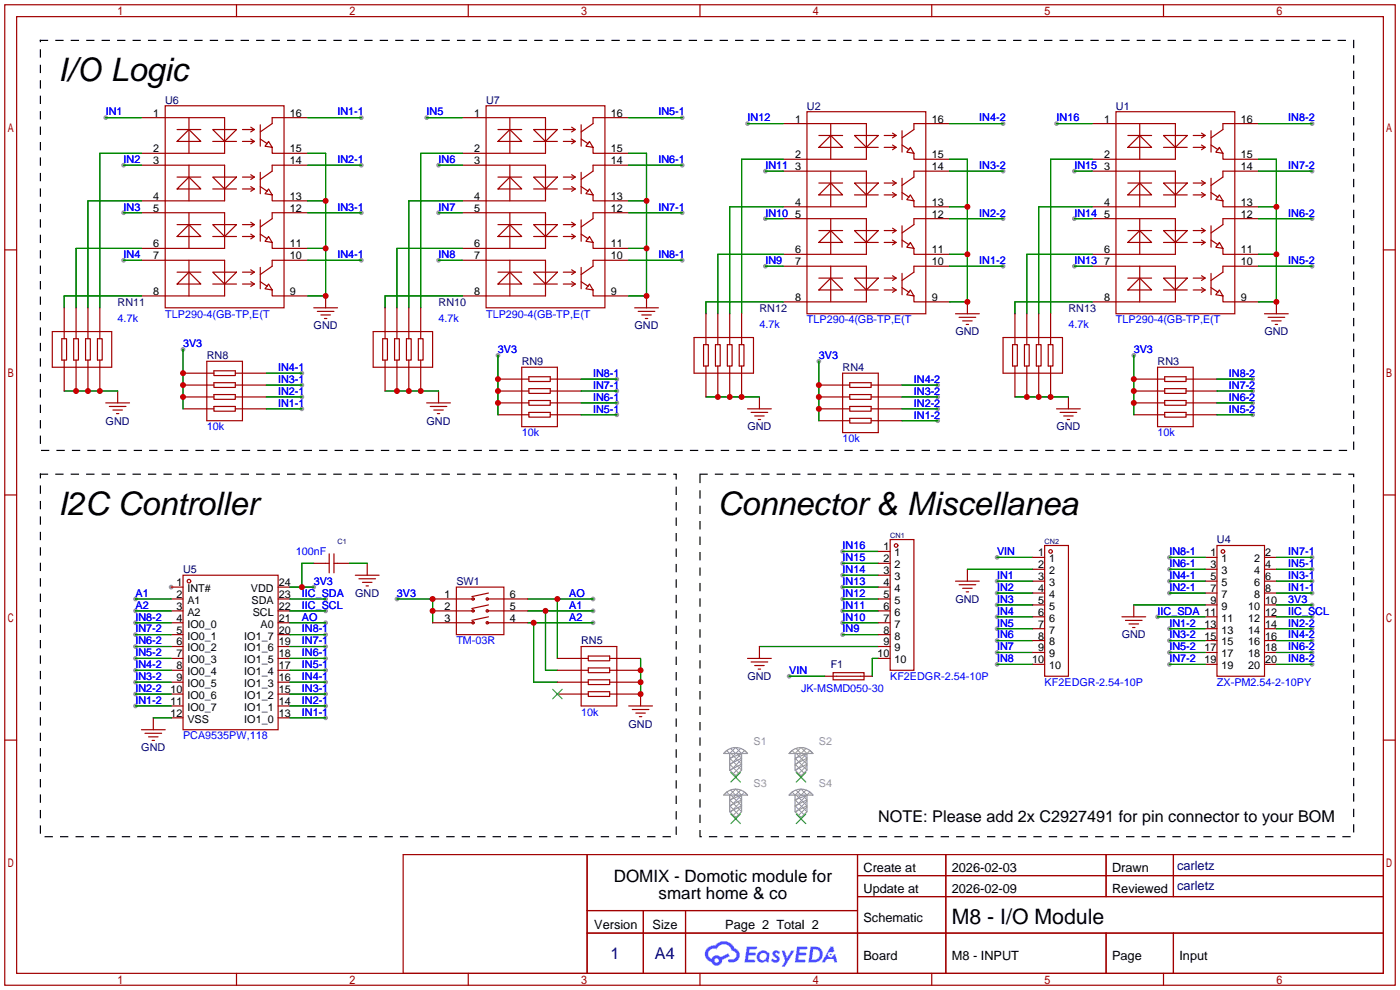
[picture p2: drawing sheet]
<svg xmlns="http://www.w3.org/2000/svg" width="299mm" height="212mm" viewBox="0 0 299 212" stroke-linecap="round" stroke-linejoin="round" font-family="sans-serif">
<g fill="#999">
<circle cx="36.6" cy="125.5" r=".51"/>
<circle cx="280.4" cy="26.4" r=".51"/>
<circle cx="280.4" cy="36.6" r=".51"/>
<circle cx="280.4" cy="46.7" r=".51"/>
<circle cx="280.4" cy="56.9" r=".51"/>
<circle cx="225.8" cy="26.4" r=".51"/>
<circle cx="229.6" cy="36.6" r=".51"/>
<circle cx="229.6" cy="56.9" r=".51"/>
<circle cx="229.6" cy="46.7" r=".51"/>
<circle cx="214.4" cy="26.4" r=".51"/>
<circle cx="214.4" cy="36.6" r=".51"/>
<circle cx="214.4" cy="46.7" r=".51"/>
<circle cx="214.4" cy="56.9" r=".51"/>
<circle cx="159.8" cy="26.4" r=".51"/>
<circle cx="163.6" cy="36.6" r=".51"/>
<circle cx="163.6" cy="56.9" r=".51"/>
<circle cx="163.6" cy="46.7" r=".51"/>
<circle cx="180.1" cy="122.9" r=".51"/>
<circle cx="180.1" cy="125.5" r=".51"/>
<circle cx="180.1" cy="128" r=".51"/>
<circle cx="180.1" cy="130.6" r=".51"/>
<circle cx="180.1" cy="133.1" r=".51"/>
<circle cx="180.1" cy="135.6" r=".51"/>
<circle cx="180.1" cy="120.4" r=".51"/>
<circle cx="168.7" cy="144.5" r=".51"/>
<circle cx="180.1" cy="117.9" r=".51"/>
<circle cx="267.7" cy="88.6" r=".51"/>
<circle cx="267.7" cy="86.1" r=".51"/>
<circle cx="267.7" cy="83.6" r=".51"/>
<circle cx="267.7" cy="81" r=".51"/>
<circle cx="200.4" cy="89.9" r=".51"/>
<circle cx="200.4" cy="87.4" r=".51"/>
<circle cx="200.4" cy="84.8" r=".51"/>
<circle cx="200.4" cy="82.3" r=".51"/>
<circle cx="242.3" cy="75.9" r=".51"/>
<circle cx="175" cy="77.2" r=".51"/>
<circle cx="67.1" cy="125.5" r=".51"/>
<circle cx="69.6" cy="130.6" r=".51"/>
<circle cx="69.6" cy="128" r=".51"/>
<circle cx="69.6" cy="133.1" r=".51"/>
<circle cx="29" cy="128" r=".51"/>
<circle cx="29" cy="130.6" r=".51"/>
<circle cx="126.7" cy="133.1" r=".51"/>
<circle cx="126.7" cy="130.6" r=".51"/>
<circle cx="126.7" cy="128" r=".51"/>
<circle cx="84.8" cy="128" r=".51"/>
<circle cx="280.4" cy="142" r=".51"/>
<circle cx="249.9" cy="142" r=".51"/>
<circle cx="280.4" cy="139.4" r=".51"/>
<circle cx="249.9" cy="139.4" r=".51"/>
<circle cx="280.4" cy="136.9" r=".51"/>
<circle cx="249.9" cy="136.9" r=".51"/>
<circle cx="280.4" cy="134.4" r=".51"/>
<circle cx="249.9" cy="134.4" r=".51"/>
<circle cx="213.1" cy="124.2" r=".51"/>
<circle cx="213.1" cy="126.7" r=".51"/>
<circle cx="213.1" cy="129.3" r=".51"/>
<circle cx="213.1" cy="131.8" r=".51"/>
<circle cx="213.1" cy="134.4" r=".51"/>
<circle cx="213.1" cy="136.9" r=".51"/>
<circle cx="213.1" cy="139.4" r=".51"/>
<circle cx="213.1" cy="142" r=".51"/>
<circle cx="213.1" cy="119.1" r=".51"/>
<circle cx="249.9" cy="119.1" r=".51"/>
<circle cx="280.4" cy="119.1" r=".51"/>
<circle cx="249.9" cy="121.7" r=".51"/>
<circle cx="280.4" cy="121.7" r=".51"/>
<circle cx="249.9" cy="124.2" r=".51"/>
<circle cx="280.4" cy="124.2" r=".51"/>
<circle cx="249.9" cy="126.7" r=".51"/>
<circle cx="280.4" cy="126.7" r=".51"/>
<circle cx="247.4" cy="131.8" r=".51"/>
<circle cx="280.4" cy="131.8" r=".51"/>
<circle cx="280.4" cy="129.3" r=".51"/>
<circle cx="77.2" cy="25.1" r=".51"/>
<circle cx="77.2" cy="35.3" r=".51"/>
<circle cx="77.2" cy="45.5" r=".51"/>
<circle cx="77.2" cy="55.6" r=".51"/>
<circle cx="22.6" cy="25.1" r=".51"/>
<circle cx="26.4" cy="35.3" r=".51"/>
<circle cx="26.4" cy="55.6" r=".51"/>
<circle cx="26.4" cy="45.5" r=".51"/>
<circle cx="145.8" cy="25.1" r=".51"/>
<circle cx="145.8" cy="35.3" r=".51"/>
<circle cx="145.8" cy="45.5" r=".51"/>
<circle cx="145.8" cy="55.6" r=".51"/>
<circle cx="91.2" cy="25.1" r=".51"/>
<circle cx="93.7" cy="35.3" r=".51"/>
<circle cx="93.7" cy="55.6" r=".51"/>
<circle cx="93.7" cy="45.5" r=".51"/>
<circle cx="64.5" cy="87.4" r=".51"/>
<circle cx="64.5" cy="84.8" r=".51"/>
<circle cx="64.5" cy="82.3" r=".51"/>
<circle cx="64.5" cy="79.8" r=".51"/>
<circle cx="131.8" cy="88.6" r=".51"/>
<circle cx="131.8" cy="86.1" r=".51"/>
<circle cx="131.8" cy="83.6" r=".51"/>
<circle cx="131.8" cy="81" r=".51"/>
<circle cx="39.1" cy="74.7" r=".51"/>
<circle cx="106.4" cy="75.9" r=".51"/>
<circle cx="29" cy="150.9" r=".51"/>
<circle cx="29" cy="148.3" r=".51"/>
<circle cx="29" cy="145.8" r=".51"/>
<circle cx="29" cy="143.3" r=".51"/>
<circle cx="29" cy="140.7" r=".51"/>
<circle cx="29" cy="138.2" r=".51"/>
<circle cx="29" cy="135.6" r=".51"/>
<circle cx="29" cy="133.1" r=".51"/>
<circle cx="69.6" cy="135.6" r=".51"/>
<circle cx="69.6" cy="138.2" r=".51"/>
<circle cx="69.6" cy="140.7" r=".51"/>
<circle cx="69.6" cy="143.3" r=".51"/>
<circle cx="69.6" cy="145.8" r=".51"/>
<circle cx="69.6" cy="148.3" r=".51"/>
<circle cx="69.6" cy="150.9" r=".51"/>
<circle cx="69.6" cy="153.4" r=".51"/>
</g>
<g fill="none" stroke="#a10000" stroke-width=".25">
<path d="M1 1h297.2v209.6h-297.2zM3.6 3.6h292.1v204.4h-292.1zM50.5 1v2.6M100.1 1v2.6M149.6 1v2.6M199.1 1v2.6M248.7 1v2.6M1 53.4h2.6M295.7 53.4h2.5M1 105.8h2.6M295.7 105.8h2.5M1 158.2h2.6"/>
<path d="M295.7 158.2h2.5M50.5 208v2.6M100.1 208v2.6M149.6 208v2.6M199.1 208v2.6M248.7 208v2.6"/>
</g>
<g fill="#5487ff">
<path d="M165.3 203.3a.99 .99 0 0 1 1.4 .2l-.3 .5a.39 .39 0 0 0-.3-.3 .39 .39 0 0 0-.4 .1l.1 .1a1.02 1.02 0 0 1 .6 1.6 1.17 1.17 0 0 1-1.7-.2l.4-.5 .6 .4 .3-.1v-.3a1.01 1.01 0 0 1-.7-1.5z"/>
<path d="M167.1 203.2h.6l.5 1.5 .9-1.5h.7l-2.1 3.4h-.7l.8-1.3z"/>
<path d="M159.6 202.3h1.9l.3 .1-.1 .4-1.5 .1-.1 .7h1.2l.3 .3-.3 .3h-1.3l-.1 .9h1.4l.1 .3-.1 .2-2.2 .1z"/>
<path d="M170.4 202.3h1.9l.2 .1-.1 .4-1.5 .1-.1 .7h1.3l.3 .3-.4 .3h-1.2l-.2 .9h1.4l.2 .3-.2 .2-2.1 .1z"/>
<path d="M177.5 202.3h.6l.2 1-.5 .3a.57 .57 0 0 0-.8 .2 .57 .57 0 0 0 .4 .8 .57 .57 0 0 0 .7-.5l.4-.2 .5 1.8h-.7l-.2-.7h-1.4l-.4 .7h-.7z"/>
<path d="M173.2 202.3l-.4 3.4h1.1a1.73 1.73 0 0 0 1.9-1.7 1.73 1.73 0 0 0-2-1.7zM173.8 202.9a1.14 1.14 0 0 1 1.4 1.1 1.14 1.14 0 0 1-1.5 1.1h-.2z"/>
<path d="M162 203.6a1.26 1.26 0 0 0 0 1.8 1.26 1.26 0 0 0 1.7 .1l.5 .2 .3-1.9-.1-.2h-.4a1.21 1.21 0 0 0-2 0zM162.6 203.9a.76 .76 0 0 1 1 0 .76 .76 0 0 1 .1 1.1 .76 .76 0 0 1-1 .1l-.4-.6z"/>
<path d="M151.2 202.6a1.81 1.81 0 0 0 .9 3 1.18 1.18 0 0 0 1.3 .8 1.18 1.18 0 0 0 .9-1.2l1.7-.9-.4-.6-1.5 .8a1.2 1.2 0 0 0-2 .4 1.14 1.14 0 0 1-.6-1.6 1.14 1.14 0 0 1 1.7-.4 1.73 1.73 0 0 1 1.7-1.1 1.73 1.73 0 0 1 1.6 1.4 .94 .94 0 0 1 .8 1.2 .94 .94 0 0 1-1.3 .6 .36 .36 0 0 0-.4 .3 .36 .36 0 0 0 .3 .4 1.63 1.63 0 0 0 2.1-1 1.63 1.63 0 0 0-1-2.1 2.43 2.43 0 0 0-4.2-.5l-1 .1zM152.7 205.3a.45 .45 0 0 1 .9 0 .45 .45 0 0 1-.9 0z"/>
<circle cx="177.5" cy="204" r=".22"/>
</g>
<g fill="none" stroke="#a10000" stroke-width=".25">
<path d="M30.2 25.1h17.8v7.7h-17.8M30.2 35.3h17.8v7.6h-17.8M35.3 22.6h25.4v43.2h-25.4zM37.8 27.7h5.1M37.8 37.8h5.1M40.4 27.7l2.5 2.5h-5.1zM40.4 37.8l2.5 2.6h-5.1zM40.4 25.1v7.7M40.4 35.3v7.6M45.5 27.7h5l-2.5 2.5zM45.5 37.8h5l-2.5 2.6zM45.5 30.2h5"/>
<path d="M51.8 27.7h2.6M51.8 30.2h2.6M51.8 37.8h2.6M53.6 27.2l.8 .5M53.6 29.7l.8 .5M53.6 37.3l.8 .5M53.6 39.9l.8 .5M54.4 27.7l-.8 .5M54.4 30.2l-.8 .5M54.4 37.8l-.8 .6M55.6 26.7v4.5M55.6 36.8v4.6"/>
<path d="M55.6 29.7l1.5 1M55.6 39.9l1.5 1M57.4 30.2l.8 1.3-1.6-.3zM58.2 31.5v1.3h7.6M65.8 25.1h-7.6v1.3l-2.6 1.8M65.8 35.3h-7.6v1.3l-2.6 1.8M98.8 25.1h17.8v7.7h-17.8M98.8 35.3h17.8v7.6h-17.8M103.9 22.6h25.4v43.2h-25.4zM106.4 30.2l2.6-2.5 2.5 2.5zM106.4 27.7h5.1M106.4 37.8h5.1"/>
<path d="M109 25.1v7.7M109 35.3v7.6M114 27.7h5.1l-2.5 2.5zM114 37.8h5.1l-2.5 2.6zM114 30.2h5.1M120.4 27.7h2.5M120.4 30.2h2.5M120.4 37.8h2.5M122.2 27.2l.7 .5M122.2 29.7l.7 .5M122.2 37.3l.7 .5M122.2 39.9l.7 .5"/>
<path d="M122.9 27.7l-.7 .5M122.9 30.2l-.7 .5M122.9 37.8l-.7 .6M124.2 26.7v4.5M124.2 36.8v4.6M124.2 29.7l1.5 1M124.2 39.9l1.5 1M126 30.2l.7 1.3-1.5-.3zM126.7 31.5v1.3h7.7M134.4 25.1h-7.7v1.3l-2.5 1.8M134.4 35.3h-7.7v1.3l-2.5 1.8M167.4 26.4h17.8v7.6h-17.8"/>
<path d="M167.4 36.6h17.8v7.6h-17.8M172.5 23.9h25.4v43.2h-25.4zM175 31.5l2.5-2.5 2.6 2.5zM175 29h5.1M175 39.1h5.1M177.5 26.4v7.6M177.5 36.6v7.6M182.6 29h5.1l-2.5 2.5zM182.6 39.1h5.1l-2.5 2.6zM182.6 31.5h5.1M189 29h2.5M189 31.5h2.5"/>
<path d="M189 39.1h2.5M190.8 28.4l.7 .6M190.8 31l.7 .5M190.8 38.6l.7 .5M191.5 29l-.7 .5M191.5 31.5l-.7 .5M191.5 39.1l-.7 .5M192.8 27.9v4.6M192.8 38.1v4.6M192.8 31l1.5 1M194.6 31.5l.7 1.3-1.5-.3zM195.3 32.8v1.2h7.6"/>
<path d="M202.9 26.4h-7.6v1.3l-2.5 1.8M202.9 36.6h-7.6v1.2l-2.5 1.8M233.4 26.4h17.8v7.6h-17.8M233.4 36.6h17.8v7.6h-17.8M238.5 23.9h25.4v43.2h-25.4zM241 29h5.1M241 39.1h5.1M243.6 29l2.5 2.5h-5.1zM243.6 39.1l2.5 2.6h-5.1zM243.6 26.4v7.6M243.6 36.6v7.6M248.7 29h5l-2.5 2.5z"/>
<path d="M248.7 39.1h5l-2.5 2.6zM248.7 31.5h5M255 29h2.6M255 31.5h2.6M255 39.1h2.6M256.8 28.4l.8 .6M256.8 31l.8 .5M256.8 38.6l.8 .5M257.6 29l-.8 .5M257.6 31.5l-.8 .5M257.6 39.1l-.8 .5M258.8 27.9v4.6"/>
<path d="M258.8 38.1v4.6M258.8 31l1.5 1M260.6 31.5l.8 1.3-1.6-.3zM261.4 32.8v1.2h7.6M269 26.4h-7.6v1.3l-2.6 1.8M269 36.6h-7.6v1.2l-2.6 1.8M30.2 45.5h17.8v7.6h-17.8M30.2 55.6h17.8v7.6h-17.8M37.8 50.5l2.6-2.5 2.5 2.5zM37.8 48h5.1M37.8 58.2h5.1M40.4 58.2l2.5 2.5h-5.1z"/>
<path d="M40.4 45.5v7.6M40.4 55.6v7.6M45.5 48h5l-2.5 2.5zM45.5 58.2h5l-2.5 2.5zM45.5 40.4h5M45.5 50.5h5M51.8 40.4h2.6M51.8 48h2.6M51.8 50.5h2.6M51.8 58.2h2.6M53.6 47.5l.8 .5M53.6 50l.8 .5"/>
<path d="M53.6 57.7l.8 .5M54.4 40.4l-.8 .5M54.4 48l-.8 .5M54.4 50.5l-.8 .6M54.4 58.2l-.8 .5M55.6 47v4.6M55.6 57.2v4.5M55.6 50l1.5 1.1M57.4 40.4l.8 1.3-1.6-.3zM57.4 50.5l.8 1.3-1.6-.2zM58.2 41.7v1.2h7.6M58.2 51.8v1.3h7.6"/>
<path d="M65.8 45.5h-7.6v1.2l-2.6 1.8M65.8 55.6h-7.6v1.3l-2.6 1.8M98.8 45.5h17.8v7.6h-17.8M98.8 55.6h17.8v7.6h-17.8M106.4 40.4l2.6-2.6 2.5 2.6zM106.4 50.5l2.6-2.5 2.5 2.5zM106.4 48h5.1M106.4 58.2h5.1M109 45.5v7.6M109 55.6v7.6M114 48h5.1l-2.5 2.5zM114 58.2h5.1l-2.5 2.5z"/>
<path d="M114 40.4h5.1M114 50.5h5.1M120.4 40.4h2.5M120.4 48h2.5M120.4 50.5h2.5M120.4 58.2h2.5M122.2 47.5l.7 .5M122.2 50l.7 .5M122.2 57.7l.7 .5M122.9 40.4l-.7 .5M122.9 48l-.7 .5M122.9 50.5l-.7 .6"/>
<path d="M122.9 58.2l-.7 .5M124.2 47v4.6M124.2 57.2v4.5M124.2 50l1.5 1.1M126 40.4l.7 1.3-1.5-.3zM126 50.5l.7 1.3-1.5-.2zM126.7 41.7v1.2h7.7M126.7 51.8v1.3h7.7M134.4 45.5h-7.7v1.2l-2.5 1.8M134.4 55.6h-7.7v1.3l-2.5 1.8M167.4 46.7h17.8v7.7h-17.8M167.4 56.9h17.8v7.6h-17.8"/>
<path d="M175 41.7l2.5-2.6 2.6 2.6zM175 51.8l2.5-2.5 2.6 2.5zM175 49.3h5.1M175 59.4h5.1M177.5 46.7v7.7M177.5 56.9v7.6M182.6 49.3h5.1l-2.5 2.5zM182.6 59.4h5.1l-2.5 2.6zM182.6 41.7h5.1M182.6 51.8h5.1M189 41.7h2.5M189 49.3h2.5"/>
<path d="M189 51.8h2.5M189 59.4h2.5M190.8 41.1l.7 .6M190.8 48.8l.7 .5M190.8 51.3l.7 .5M190.8 58.9l.7 .5M191.5 41.7l-.7 .5M191.5 49.3l-.7 .5M191.5 51.8l-.7 .5M191.5 59.4l-.7 .5M192.8 48.3v4.5M192.8 58.4v4.6"/>
<path d="M192.8 41.1l1.5 1.1M192.8 51.3l1.5 1M194.6 41.7l.7 1.2-1.5-.2zM194.6 51.8l.7 1.3-1.5-.3zM195.3 42.9v1.3h7.6M195.3 53.1v1.3h7.6M202.9 46.7h-7.6v1.3l-2.5 1.8M202.9 56.9h-7.6v1.3l-2.5 1.7M233.4 46.7h17.8v7.7h-17.8M233.4 56.9h17.8v7.6h-17.8M241 49.3h5.1M241 59.4h5.1"/>
<path d="M243.6 49.3l2.5 2.5h-5.1zM243.6 59.4l2.5 2.6h-5.1zM243.6 46.7v7.7M243.6 56.9v7.6M248.7 49.3h5l-2.5 2.5zM248.7 59.4h5l-2.5 2.6zM248.7 41.7h5M248.7 51.8h5M255 41.7h2.6M255 49.3h2.6M255 51.8h2.6M255 59.4h2.6"/>
<path d="M256.8 41.1l.8 .6M256.8 48.8l.8 .5M256.8 51.3l.8 .5M256.8 58.9l.8 .5M257.6 41.7l-.8 .5M257.6 49.3l-.8 .5M257.6 51.8l-.8 .5M257.6 59.4l-.8 .5M258.8 48.3v4.5M258.8 58.4v4.6M258.8 41.1l1.5 1.1M258.8 51.3l1.5 1"/>
<path d="M260.6 41.7l.8 1.2-1.6-.2zM260.6 51.8l.8 1.3-1.6-.3zM261.4 42.9v1.3h7.6M261.4 53.1v1.3h7.6M269 46.7h-7.6v1.3l-2.6 1.8M269 56.9h-7.6v1.3l-2.6 1.7M11.2 70.9h12.7v7.6h-12.7zM13.2 72.4h1v4.6h-1zM13.7 65.8v6.6M13.7 77v6.6M15.7 72.4h1.1v4.6h-1.1zM16.3 65.8v6.6"/>
<path d="M16.3 77v6.6M18.3 72.4h1v4.6h-1zM18.8 65.8v6.6M18.8 77v6.6M20.8 72.4h1v4.6h-1zM21.3 65.8v6.6M21.3 77v6.6M39.1 79.8h6.6M44.2 77.2h7.6v12.7h-7.6zM45.5 60.7h5M45.7 79.2h4.6v1.1h-4.6zM50.3 79.8h6.6"/>
<path d="M51.8 60.7h2.6M53.6 60.2l.8 .5M54.4 60.7l-.8 .5M55.6 60.2l1.5 1M57.4 60.7l.8 1.3-1.6-.3zM58.2 62v1.2h7.6M67.1 65.8h5M67.8 66.5h3.6M68.6 67.3h2M69.3 68.1h.5M69.6 63.2v2.6M79.8 70.9h12.7v7.6h-12.7z"/>
<path d="M81.8 72.4h1v4.6h-1zM82.3 65.8v6.6M82.3 77v6.6M84.3 72.4h1v4.6h-1zM84.8 65.8v6.6M84.8 77v6.6M86.9 72.4h1v4.6h-1zM87.4 65.8v6.6M87.4 77v6.6M89.4 72.4h1v4.6h-1zM89.9 65.8v6.6M89.9 77v6.6"/>
<path d="M106.4 60.7l2.6-2.5 2.5 2.5zM111.5 78.5h7.6v12.7h-7.6zM114 60.7h5.1M120.4 60.7h2.5M122.2 60.2l.7 .5M122.9 60.7l-.7 .5M124.2 60.2l1.5 1M126 60.7l.7 1.3-1.5-.3zM126.7 62v1.2h7.7M135.6 65.8h5.1M136.4 66.5h3.6M137.2 67.3h2"/>
<path d="M137.9 68.1h.5M138.2 63.2v2.6M148.3 72.1h12.7v7.7h-12.7zM150.4 73.7h1v4.5h-1zM150.9 67.1v6.6M150.9 78.2v6.6M152.9 73.7h1v4.5h-1zM153.4 67.1v6.6M153.4 78.2v6.6M155.4 73.7h1.1v4.5h-1.1zM156 67.1v6.6M156 78.2v6.6"/>
<path d="M158 73.7h1v4.5h-1zM158.5 67.1v6.6M158.5 78.2v6.6M175 62l2.5-2.6 2.6 2.6zM180.1 79.8h7.6v12.7h-7.6zM182.6 62h5.1M189 62h2.5M190.8 61.5l.7 .5M191.5 62l-.7 .5M192.8 61.5l1.5 1M194.6 62l.7 1.2-1.5-.2zM195.3 63.2v1.3h7.6"/>
<path d="M204.2 67.1h5.1M205 67.8h3.5M205.7 68.6h2.1M206.5 69.3h.5M206.8 64.5v2.6M214.4 72.1h12.7v7.7h-12.7zM216.4 73.7h1v4.5h-1zM216.9 67.1v6.6M216.9 78.2v6.6M218.9 73.7h1.1v4.5h-1.1zM219.5 67.1v6.6M219.5 78.2v6.6"/>
<path d="M221.5 73.7h1v4.5h-1zM222 67.1v6.6M222 78.2v6.6M224 73.7h1v4.5h-1zM224.5 67.1v6.6M224.5 78.2v6.6M247.4 78.5h7.6v12.7h-7.6zM248.7 62h5M255 62h2.6M256.8 61.5l.8 .5M257.6 62l-.8 .5M258.8 61.5l1.5 1"/>
<path d="M260.6 62l.8 1.2-1.6-.2zM261.4 63.2v1.3h7.6M270.3 67.1h5M271 67.8h3.6M271.8 68.6h2M272.5 69.3h.5M272.8 64.5v2.6M22.6 86.1h5.1M23.4 86.9h3.5M24.1 87.6h2.1M24.9 88.4h.5M25.1 83.6v2.5"/>
<path d="M39.1 87.4h6.6M39.1 82.3h6.6M39.1 84.8h6.6M45.7 81.8h4.6v1h-4.6zM45.7 84.3h4.6v1h-4.6zM45.7 86.9h4.6v1h-4.6zM50.3 87.4h6.6M50.3 82.3h6.6M50.3 84.8h6.6M91.2 86.1h5.1M91.9 86.9h3.6M92.7 87.6h2"/>
<path d="M93.5 88.4h.5M93.7 83.6v2.5M106.4 81h6.6M106.4 83.6h6.6M106.4 86.1h6.6M106.4 88.6h6.6M113 80.5h4.6v1h-4.6zM113 83.1h4.6v1h-4.6zM113 85.6h4.6v1h-4.6zM113 88.1h4.6v1.1h-4.6zM117.6 81h6.6M117.6 83.6h6.6"/>
<path d="M117.6 86.1h6.6M117.6 88.6h6.6M159.8 87.4h5M160.5 88.1h3.6M161.3 88.9h2M162.1 89.7h.5M162.3 84.8v2.6M175 87.4h6.6M175 82.3h6.6M175 84.8h6.6M175 89.9h6.6M181.6 81.8h4.6v1h-4.6z"/>
<path d="M181.6 84.3h4.6v1h-4.6zM181.6 86.9h4.6v1h-4.6zM181.6 89.4h4.6v1h-4.6zM186.2 87.4h6.6M186.2 82.3h6.6M186.2 84.8h6.6M186.2 89.9h6.6M225.8 87.4h5.1M226.6 88.1h3.5M227.3 88.9h2.1M228.1 89.7h.5M228.3 84.8v2.6"/>
<path d="M242.3 81h6.6M242.3 83.6h6.6M242.3 86.1h6.6M242.3 88.6h6.6M248.9 80.5h4.6v1h-4.6zM248.9 83.1h4.6v1h-4.6zM248.9 85.6h4.6v1h-4.6zM248.9 88.1h4.6v1.1h-4.6zM253.5 81h6.6M253.5 83.6h6.6M253.5 86.1h6.6M253.5 88.6h6.6"/>
<path d="M70.4 118.4v4M71.4 118.4v4M187.7 117.9h2.5M190.2 115.3h5.1v28h-5.1zM220.7 119.1h2.6M223.3 116.6h5v27.9h-5zM257.6 119.1h2.5M260.1 116.6h10.2v27.9h-10.2zM270.3 119.1h2.5M36.6 125.5h2.5M36.6 128h2.5M36.6 130.6h2.5"/>
<path d="M36.6 133.1h2.5M36.6 135.6h2.5M36.6 138.2h2.5M39.1 122.9h20.3v33.1h-20.3zM59.4 125.5h2.6M59.4 128h2.6M59.4 130.6h2.6M59.4 133.1h2.6M59.4 135.6h2.6M59.4 138.2h2.6M67.1 120.4h3.3M71.4 120.4h3.3"/>
<path d="M75.9 122.9h5.1M76.7 123.7h3.6M77.5 124.5h2M78.2 125.2h.5M78.5 120.4v2.5M92.5 128h8.6M92.5 130.6h8.6M92.5 133.1h8.6M97.5 125.5h10.2v10.1h-10.2zM104.1 128h8.7M104.1 130.6h8.7M104.1 133.1h8.7"/>
<path d="M104.4 131.8l-3.6 .8M104.4 129.3l-3.6 .7M104.4 126.7l-3.6 .8M124.2 138.2h7.6v12.7h-7.6zM162.3 138.2v2.5M187.7 125.5h2.5M187.7 128h2.5M187.7 130.6h2.5M187.7 133.1h2.5M187.7 135.6h2.5M187.7 138.2h2.5M187.7 122.9h2.5"/>
<path d="M187.7 120.4h2.5M204.2 124.2h5.1M205 125h3.5M205.7 125.7h2.1M206.5 126.5h.5M206.8 121.7v2.5M220.7 121.7h2.6M220.7 139.4h2.6M220.7 124.2h2.6M220.7 136.9h2.6M220.7 126.7h2.6M220.7 134.4h2.6"/>
<path d="M220.7 129.3h2.6M220.7 131.8h2.6M239.8 131.8h5.1M240.5 132.6h3.6M241.3 133.4h2M242.1 134.1h.5M242.3 129.3v2.5M257.6 121.7h2.5M257.6 139.4h2.5M257.6 124.2h2.5M257.6 136.9h2.5M257.6 126.7h2.5"/>
<path d="M257.6 134.4h2.5M257.6 129.3h2.5M257.6 131.8h2.5M270.3 121.7h2.5M270.3 139.4h2.5M270.3 124.2h2.5M270.3 136.9h2.5M270.3 126.7h2.5M270.3 134.4h2.5M270.3 129.3h2.5M270.3 131.8h2.5M30.2 156h5.1"/>
<path d="M31 156.7h3.5M31.7 157.5h2.1M32.5 158.2h.5M32.8 153.4v2.6M36.6 140.7h2.5M36.6 143.3h2.5M36.6 145.8h2.5M36.6 148.3h2.5M36.6 150.9h2.5M36.6 153.4h2.5M59.4 140.7h2.6M59.4 143.3h2.6"/>
<path d="M59.4 145.8h2.6M59.4 148.3h2.6M59.4 150.9h2.6M59.4 153.4h2.6M119.1 140.7h6.6M119.1 143.3h6.6M119.1 145.8h6.6M119.1 148.3h6.6M125.7 140.2h4.6v1h-4.6zM125.7 142.7h4.6v1.1h-4.6zM125.7 145.3h4.6v1h-4.6zM125.7 147.8h4.6v1h-4.6z"/>
<path d="M130.3 140.7h6.6M130.3 143.3h6.6M130.3 145.8h6.6M130.3 148.3h6.6v2.6M134.4 150.9h5M135.1 151.6h3.6M135.9 152.4h2M136.7 153.2h.5M159.8 140.7h5M160.5 141.5h3.6M161.3 142.2h2M162.1 143h.5"/>
<path d="M176.3 144.5h10.1M178.1 143.8h6.6v1.5h-6.6zM187.7 140.7h2.5M220.7 142h2.6M257.6 142h2.5M270.3 142h2.5M86.2 182.6h209.5v25.4h-209.5zM125.5 182.6v25.4M125.5 194.6h57.8M125.5 199.4h170.2M137.5 194.6v13.4M146.5 194.6v13.4"/>
<path d="M183.3 182.6v25.4M183.3 187.1h112.4M183.3 191.6h112.4M202.1 182.6v25.4M236.4 182.6v9M236.4 199.4v8.6M250.8 182.6v9M250.8 199.4v8.6"/>
<circle cx="191.5" cy="116.6" r=".38"/>
<circle cx="224.5" cy="117.9" r=".38"/>
<circle cx="261.4" cy="117.9" r=".38"/>
<circle cx="40.4" cy="124.2" r=".38"/>
<circle cx="101.1" cy="128" r=".25"/>
<circle cx="101.1" cy="133.1" r=".25"/>
<circle cx="101.1" cy="130.6" r=".25"/>
<circle cx="104.1" cy="128" r=".25"/>
<circle cx="104.1" cy="133.1" r=".25"/>
<circle cx="104.1" cy="130.6" r=".25"/>
</g>
<g fill="none" stroke="#008700" stroke-width=".25">
<path d="M22.6 25.1h7.6M26.4 35.3h3.8M30.2 32.8h-8.9v33M65.8 32.8h3.8v30.4h-3.8M65.8 25.1h11.4M65.8 35.3h11.4M91.2 25.1h7.6M93.7 35.3h5.1M98.8 32.8h-8.9v33M134.4 32.8h3.8v30.4h-3.8M134.4 25.1h11.4M134.4 35.3h11.4"/>
<path d="M159.8 26.4h7.6M163.6 36.6h3.8M167.4 34h-8.9v33.1M202.9 34h3.9v30.5h-3.9M202.9 26.4h11.5M202.9 36.6h11.5M225.8 26.4h7.6M229.6 36.6h3.8M233.4 34h-8.9v33.1M269 34h3.8v30.5h-3.8M269 26.4h11.4M269 36.6h11.4"/>
<path d="M26.4 45.5h3.8M26.4 55.6h3.8M30.2 53.1h-13.9v12.7M30.2 42.9h-11.4v22.9M65.8 53.1h3.8M65.8 42.9h3.8M65.8 45.5h11.4M65.8 55.6h11.4M93.7 45.5h5.1M93.7 55.6h5.1M98.8 53.1h-14v12.7M98.8 42.9h-11.4v22.9"/>
<path d="M134.4 53.1h3.8M134.4 42.9h3.8M134.4 45.5h11.4M134.4 55.6h11.4M163.6 46.7h3.8M163.6 56.9h3.8M167.4 54.4h-14v12.7M167.4 44.2h-11.4v22.9M202.9 54.4h3.9M202.9 44.2h3.9M202.9 46.7h11.5M202.9 56.9h11.5"/>
<path d="M229.6 46.7h3.8M229.6 56.9h3.8M233.4 54.4h-13.9v12.7M233.4 44.2h-11.4v22.9M269 54.4h3.8M269 44.2h3.8M269 46.7h11.4M269 56.9h11.4M30.2 63.2h-16.5v2.6M39.1 74.7v12.7M56.9 79.8h7.6M98.8 63.2h-16.5v2.6"/>
<path d="M106.4 75.9v12.7M167.4 64.5h-16.5v2.6M175 77.2v12.7M233.4 64.5h-16.5v2.6M242.3 75.9v12.7M13.7 83.6h11.4M56.9 84.8h7.6M56.9 87.4h7.6M56.9 82.3h7.6M82.3 83.6h11.4M124.2 88.6h7.6M124.2 86.1h7.6"/>
<path d="M124.2 83.6h7.6M124.2 81h7.6M150.9 84.8h11.4M192.8 84.8h7.6M192.8 89.9h7.6M192.8 87.4h7.6M192.8 82.3h7.6M216.9 84.8h11.4M260.1 88.6h7.6M260.1 86.1h7.6M260.1 83.6h7.6M260.1 81h7.6"/>
<path d="M180.1 117.9h7.6M213.1 119.1h7.6M249.9 119.1h7.7M272.8 119.1h7.6M29 128h7.6M29 130.6h7.6M29 133.1h7.6M29 135.6h7.6M29 138.2h7.6M62 125.5h5.1M62 128h7.6M62 130.6h7.6"/>
<path d="M62 133.1h7.6M62 135.6h7.6M62 138.2h7.6M67.1 120.4h-2.6v5.1M74.7 120.4h3.8M84.8 128h7.7v5.1M112.8 128h13.9M112.8 130.6h13.9M112.8 133.1h13.9M114 133.1v12.7h5.1M116.6 130.6v12.7h2.5M119.1 128v12.7"/>
<path d="M162.3 138.2h25.4M180.1 122.9h7.6M180.1 125.5h7.6M180.1 128h7.6M180.1 130.6h7.6M180.1 133.1h7.6M180.1 135.6h7.6M180.1 120.4h7.6M206.8 121.7h13.9M213.1 139.4h7.6M213.1 136.9h7.6M213.1 134.4h7.6"/>
<path d="M213.1 124.2h7.6M213.1 126.7h7.6M213.1 129.3h7.6M213.1 131.8h7.6M242.3 129.3h15.3M247.4 131.8h10.2M249.9 139.4h7.7M249.9 136.9h7.7M249.9 134.4h7.7M249.9 124.2h7.7M249.9 126.7h7.7M249.9 121.7h7.7"/>
<path d="M272.8 139.4h7.6M272.8 136.9h7.6M272.8 134.4h7.6M272.8 124.2h7.6M272.8 126.7h7.6M272.8 129.3h7.6M272.8 131.8h7.6M272.8 121.7h7.6M29 140.7h7.6M29 145.8h7.6M29 143.3h7.6M29 150.9h7.6"/>
<path d="M29 148.3h7.6M32.8 153.4h3.8M62 140.7h7.6M62 153.4h7.6M62 145.8h7.6M62 143.3h7.6M62 150.9h7.6M62 148.3h7.6M136.9 140.7v7.6M168.7 144.5h7.6M187.7 140.7h-1.3v3.8M213.1 142h7.6"/>
<path d="M249.9 142h7.7M272.8 142h7.6"/>
</g>
<path d="M118.1 147.3l2 2.1M120.1 147.3l-2 2.1M156.2 165.1l2 2M156.2 174l2 2M158.2 165.1l-2 2M158.2 174l-2 2M170.2 165.1l2 2M170.2 174l2 2M172.2 165.1l-2 2M172.2 174l-2 2" fill="none" stroke="#3c3" stroke-width=".25"/>
<path d="M8.6 8.6h280.7v87.7h-280.7zM8.6 101.3h135.9v77.5h-135.9zM149.6 101.3h139.7v77.5h-139.7z" fill="none" stroke="#000" stroke-width=".25" stroke-dasharray="1.5 1.8"/>
<g fill="none" stroke="#999" stroke-width=".25">
<path d="M155.1 160.6a3.2 3.2 0 0 1 4.7 .4h-5.1zM155.1 169.5a3.2 3.2 0 0 1 4.7 .4h-5.1zM156 161v3.6l1.2 1.3 1.3-1.3v-3.6l-2.5 1.1M156 169.9v3.6l1.2 1.3 1.3-1.3v-3.6l-2.5 1M157.2 165.6v.5M157.2 174.5v.5M158.5 162.1l-2.5 1.2M158.5 163.3l-2.5 1.3M158.5 170.9l-2.5 1.3M158.5 172.2l-2.5 1.3M169.1 160.6a3.2 3.2 0 0 1 4.6 .4h-5zM169.1 169.5a3.2 3.2 0 0 1 4.6 .4h-5z"/>
<path d="M169.9 161v3.6l1.3 1.3 1.3-1.3v-3.6l-2.6 1.1M169.9 169.9v3.6l1.3 1.3 1.3-1.3v-3.6l-2.6 1M171.2 165.6v.5M171.2 174.5v.5M172.5 162.1l-2.6 1.2M172.5 163.3l-2.6 1.3M172.5 170.9l-2.6 1.3M172.5 172.2l-2.6 1.3"/>
</g>
<g fill="none" stroke="#999" stroke-width=".21">
<path d="M156.1 160l1.1 1M158.3 160l-2.3 2.3M170.1 160l1.1 1M172.3 160l-2.4 2.3M154.7 161l.6-.6 .7 .6 1.2-1.2 1.3 1.2M154.7 169.9l.6-.6 .7 .6 1.2-1.2 1.3 1.2M156 163.3l1.9 1.9M156 162.1l2.5 2.5M156 172.2l1.9 1.9M156 170.9l2.5 2.6M156.1 168.8l1.1 1.1M156.2 161l2.3 2.3"/>
<path d="M156.2 169.9l2.3 2.3M157.5 161l1 1.1M157.5 169.9l1 1M158.3 168.8l-2.3 2.4M158.5 162.3l-2.4 2.4M158.5 163.6l-1.8 1.8M158.5 171.2l-2.4 2.4M158.5 172.5l-1.8 1.7M159.8 161l-.7-.6-3.1 3.2M159.8 169.9l-.7-.6-3.1 3.2M168.7 161l.6-.6 .6 .6 1.3-1.2 1.3 1.2M168.7 169.9l.6-.6 .6 .6 1.3-1.2 1.3 1.2"/>
<path d="M169.9 163.3l1.9 1.9M169.9 162.1l2.6 2.5M169.9 172.2l1.9 1.9M169.9 170.9l2.6 2.6M170.1 168.8l1.1 1.1M170.2 161l2.3 2.3M170.2 169.9l2.3 2.3M171.4 161l1.1 1.1M171.4 169.9l1.1 1M172.3 168.8l-2.4 2.4M172.5 162.3l-2.4 2.4M172.5 163.6l-1.8 1.8"/>
<path d="M172.5 171.2l-2.4 2.4M172.5 172.5l-1.8 1.7M173.7 161l-.6-.6-3.2 3.2M173.7 169.9l-.6-.6-3.2 3.2"/>
</g>
<g fill="#c00">
<circle cx="272.8" cy="64.5" r=".63"/>
<circle cx="272.8" cy="54.4" r=".63"/>
<circle cx="272.8" cy="44.2" r=".63"/>
<circle cx="224.5" cy="84.8" r=".63"/>
<circle cx="222" cy="84.8" r=".63"/>
<circle cx="219.5" cy="84.8" r=".63"/>
<circle cx="206.8" cy="64.5" r=".63"/>
<circle cx="206.8" cy="54.4" r=".63"/>
<circle cx="206.8" cy="44.2" r=".63"/>
<circle cx="242.3" cy="86.1" r=".63"/>
<circle cx="242.3" cy="83.6" r=".63"/>
<circle cx="242.3" cy="81" r=".63"/>
<circle cx="175" cy="87.4" r=".63"/>
<circle cx="175" cy="84.8" r=".63"/>
<circle cx="175" cy="82.3" r=".63"/>
<circle cx="64.5" cy="125.5" r=".63"/>
<circle cx="114" cy="133.1" r=".63"/>
<circle cx="116.6" cy="130.6" r=".63"/>
<circle cx="119.1" cy="128" r=".63"/>
<circle cx="92.5" cy="128" r=".63"/>
<circle cx="92.5" cy="130.6" r=".63"/>
<circle cx="136.9" cy="145.8" r=".63"/>
<circle cx="136.9" cy="148.3" r=".63"/>
<circle cx="136.9" cy="143.3" r=".63"/>
<circle cx="69.6" cy="63.2" r=".63"/>
<circle cx="69.6" cy="53.1" r=".63"/>
<circle cx="69.6" cy="42.9" r=".63"/>
<circle cx="21.3" cy="83.6" r=".63"/>
<circle cx="18.8" cy="83.6" r=".63"/>
<circle cx="16.3" cy="83.6" r=".63"/>
<circle cx="138.2" cy="63.2" r=".63"/>
<circle cx="138.2" cy="53.1" r=".63"/>
<circle cx="138.2" cy="42.9" r=".63"/>
<circle cx="89.9" cy="83.6" r=".63"/>
<circle cx="87.4" cy="83.6" r=".63"/>
<circle cx="84.8" cy="83.6" r=".63"/>
<circle cx="39.1" cy="84.8" r=".63"/>
<circle cx="39.1" cy="82.3" r=".63"/>
<circle cx="39.1" cy="79.8" r=".63"/>
<circle cx="106.4" cy="86.1" r=".63"/>
<circle cx="106.4" cy="83.6" r=".63"/>
<circle cx="106.4" cy="81" r=".63"/>
<circle cx="158.5" cy="84.8" r=".63"/>
<circle cx="156" cy="84.8" r=".63"/>
<circle cx="153.4" cy="84.8" r=".63"/>
</g>
<g font-size="6.9">
<text x="12.4" y="17.4">I/O Logic</text>
<text x="12.4" y="110.1">I2C Controller</text>
<text x="153.4" y="110.1">Connector &amp; Miscellanea</text>
</g>
<text font-size="4.5" x="203.4" y="197.5">M8 - I/O Module</text>
<g font-size="3.6">
<text x="131.2" y="188.5">DOMIX - Domotic module for</text>
<text x="140.8" y="192.2">smart home &amp; co</text>
</g>
<text font-size="3.5" x="187.7" y="175.6">NOTE: Please add 2x C2927491 for pin connector to your BOM</text>
<g font-size="3.5" fill="#000080">
<text x="130.5" y="204.9">1</text>
<text x="140" y="204.9">A4</text>
</g>
<g font-size="2.7" fill="#000080">
<text x="251.6" y="185.9">carletz</text>
<text x="251.6" y="190.2">carletz</text>
</g>
<g font-size="2.7">
<text x="184.5" y="186.3">Create at</text>
<text x="184.5" y="190.8">Update at</text>
<text x="203.4" y="186.3">2026-02-03</text>
<text x="203.4" y="190.8">2026-02-09</text>
<text x="237.7" y="186.3">Drawn</text>
<text x="237.7" y="190.8">Reviewed</text>
<text x="184.5" y="197">Schematic</text>
<text x="127" y="198.5">Version</text>
<text x="139.5" y="198.5">Size</text>
<text x="155" y="198.5">Page 2 Total 2</text>
<text x="184.5" y="205.2">Board</text>
<text x="203.4" y="205.2">M8 - INPUT</text>
<text x="237.7" y="205.2">Page</text>
<text x="252.1" y="205.2">Input</text>
</g>
<g font-size="2.3" fill="#000080">
<text x="35.3" y="22.1">U6</text>
<text x="103.9" y="22.1">U7</text>
<text x="172.5" y="23.4">U2</text>
<text x="238.5" y="23.4">U1</text>
<text x="25.1" y="65.3">RN11</text>
<text x="93.7" y="65.3">RN10</text>
<text x="67" y="70.4">GND</text>
<text x="135.6" y="70.4">GND</text>
<text x="162.3" y="66.6">RN12</text>
<text x="204.2" y="71.7">GND</text>
<text x="228.3" y="66.6">RN13</text>
<text x="270.2" y="71.7">GND</text>
<text x="44.2" y="76.8">RN8</text>
<text x="111.5" y="78">RN9</text>
<text x="180.1" y="79.3">RN4</text>
<text x="247.4" y="78">RN3</text>
<text x="22.6" y="90.7">GND</text>
<text x="91.2" y="90.7">GND</text>
<text x="159.7" y="92">GND</text>
<text x="225.8" y="92">GND</text>
<text x="260.1" y="116.1">U4</text>
<text x="39.1" y="122.5">U5</text>
<text x="97.5" y="125">SW1</text>
<text x="75.9" y="127.6">GND</text>
<text x="204.2" y="128.8">GND</text>
<text x="124.2" y="137.7">RN5</text>
<text x="239.8" y="136.4">GND</text>
<text x="177.5" y="142.8">F1</text>
<text x="159.7" y="145.3">GND</text>
<text x="134.3" y="155.5">GND</text>
<text x="30.2" y="160.6">GND</text>
</g>
<g font-size="2.3" fill="#00f">
<text x="22.6" y="24.7">IN1</text>
<text x="72.1" y="24.7">IN1-1</text>
<text x="91.2" y="24.7">IN5</text>
<text x="140.7" y="24.7">IN5-1</text>
<text x="159.8" y="26">IN12</text>
<text x="209.3" y="26">IN4-2</text>
<text x="225.8" y="26">IN16</text>
<text x="275.3" y="26">IN8-2</text>
<text x="26.4" y="34.8">IN2</text>
<text x="72.1" y="34.8">IN2-1</text>
<text x="93.7" y="34.8">IN6</text>
<text x="140.7" y="34.8">IN6-1</text>
<text x="163.6" y="36.1">IN11</text>
<text x="209.3" y="36.1">IN3-2</text>
<text x="229.6" y="36.1">IN15</text>
<text x="275.3" y="36.1">IN7-2</text>
<text x="26.4" y="45">IN3</text>
<text x="72.1" y="45">IN3-1</text>
<text x="93.7" y="45">IN7</text>
<text x="140.7" y="45">IN7-1</text>
<text x="163.6" y="46.3">IN10</text>
<text x="209.3" y="46.3">IN2-2</text>
<text x="229.6" y="46.3">IN14</text>
<text x="275.3" y="46.3">IN6-2</text>
<text x="26.4" y="55.2">IN4</text>
<text x="72.1" y="55.2">IN4-1</text>
<text x="93.7" y="55.2">IN8</text>
<text x="140.7" y="55.2">IN8-1</text>
<text x="163.6" y="56.4">IN9</text>
<text x="209.3" y="56.4">IN1-2</text>
<text x="229.6" y="56.4">IN13</text>
<text x="275.3" y="56.4">IN5-2</text>
<text x="25.1" y="68.9">4.7k</text>
<text x="35.3" y="67.9">TLP290-4(GB-TP,E(T</text>
<text x="93.7" y="68.9">4.7k</text>
<text x="103.9" y="67.9">TLP290-4(GB-TP,E(T</text>
<text x="162.3" y="70.1">4.7k</text>
<text x="172.5" y="69.1">TLP290-4(GB-TP,E(T</text>
<text x="228.3" y="70.1">4.7k</text>
<text x="238.5" y="69.1">TLP290-4(GB-TP,E(T</text>
<text x="39.1" y="74.2">3V3</text>
<text x="106.4" y="75.5">3V3</text>
<text x="175" y="76.8">3V3</text>
<text x="242.3" y="75.5">3V3</text>
<text x="59.4" y="81.8">IN3-1</text>
<text x="59.4" y="79.3">IN4-1</text>
<text x="126.7" y="83.1">IN7-1</text>
<text x="126.7" y="80.6">IN8-1</text>
<text x="195.3" y="81.8">IN4-2</text>
<text x="262.6" y="83.1">IN7-2</text>
<text x="262.6" y="80.6">IN8-2</text>
<text x="59.4" y="86.9">IN1-1</text>
<text x="59.4" y="84.4">IN2-1</text>
<text x="126.7" y="88.2">IN5-1</text>
<text x="126.7" y="85.6">IN6-1</text>
<text x="195.3" y="89.5">IN1-2</text>
<text x="195.3" y="86.9">IN2-2</text>
<text x="195.3" y="84.4">IN3-2</text>
<text x="262.6" y="88.2">IN5-2</text>
<text x="262.6" y="85.6">IN6-2</text>
<text x="44.2" y="92">10k</text>
<text x="111.5" y="93.3">10k</text>
<text x="180.1" y="94.5">10k</text>
<text x="247.4" y="93.3">10k</text>
<text x="63.2" y="118.7">100nF</text>
<text x="180.1" y="119.9">IN15</text>
<text x="180.1" y="117.4">IN16</text>
<text x="213.1" y="118.7">VIN</text>
<text x="249.9" y="118.7">IN8-1</text>
<text x="275.3" y="118.7">IN7-1</text>
<text x="67.1" y="125">3V3</text>
<text x="180.1" y="122.5">IN14</text>
<text x="180.1" y="125">IN13</text>
<text x="213.1" y="123.7">IN1</text>
<text x="249.9" y="121.2">IN6-1</text>
<text x="249.9" y="123.7">IN4-1</text>
<text x="275.3" y="121.2">IN5-1</text>
<text x="275.3" y="123.7">IN3-1</text>
<text x="29" y="127.6">A1</text>
<text x="29" y="130.1">A2</text>
<text x="64.5" y="130.1">IIC_SCL</text>
<text x="64.5" y="127.6">IIC_SDA</text>
<text x="84.8" y="127.6">3V3</text>
<text x="121.7" y="130.1">A1</text>
<text x="121.7" y="127.6">AO</text>
<text x="180.1" y="127.6">IN12</text>
<text x="180.1" y="130.1">IN11</text>
<text x="213.1" y="126.3">IN2</text>
<text x="213.1" y="128.8">IN3</text>
<text x="213.1" y="131.4">IN4</text>
<text x="247.4" y="131.4">IIC_SDA 11</text>
<text x="249.9" y="126.3">IN2-1</text>
<text x="275.3" y="126.3">IN1-1</text>
<text x="275.3" y="131.4">IIC_SCL</text>
<text x="275.3" y="128.8">3V3</text>
<text x="29" y="137.7">IN6-2</text>
<text x="29" y="135.2">IN7-2</text>
<text x="29" y="132.6">IN8-2</text>
<text x="64.5" y="132.6">AO</text>
<text x="64.5" y="135.2">IN8-1</text>
<text x="64.5" y="137.7">IN7-1</text>
<text x="97.5" y="137.7">TM-03R</text>
<text x="121.7" y="132.6">A2</text>
<text x="180.1" y="132.6">IN10</text>
<text x="180.1" y="135.2">IN9</text>
<text x="213.1" y="133.9">IN5</text>
<text x="213.1" y="136.4">IN6</text>
<text x="249.9" y="136.4">IN3-2</text>
<text x="249.9" y="133.9">IN1-2</text>
<text x="275.3" y="136.4">IN4-2</text>
<text x="275.3" y="133.9">IN2-2</text>
<text x="29" y="142.8">IN4-2</text>
<text x="29" y="140.3">IN5-2</text>
<text x="64.5" y="140.3">IN6-1</text>
<text x="64.5" y="142.8">IN5-1</text>
<text x="213.1" y="139">IN7</text>
<text x="213.1" y="141.5">IN8</text>
<text x="249.9" y="141.5">IN7-2</text>
<text x="249.9" y="139">IN5-2</text>
<text x="275.3" y="141.5">IN8-2</text>
<text x="275.3" y="139">IN6-2</text>
<text x="29" y="147.9">IN2-2</text>
<text x="29" y="145.3">IN3-2</text>
<text x="64.5" y="145.3">IN4-1</text>
<text x="64.5" y="147.9">IN3-1</text>
<text x="168.7" y="144.1">VIN</text>
<text x="171.2" y="147.9">JK-MSMD050-30</text>
<text x="190.2" y="145.3">KF2EDGR-2.54-10P</text>
<text x="223.3" y="146.6">KF2EDGR-2.54-10P</text>
<text x="260.1" y="146.6">ZX-PM2.54-2-10PY</text>
<text x="29" y="150.4">IN1-2</text>
<text x="64.5" y="150.4">IN2-1</text>
<text x="64.5" y="153">IN1-1</text>
<text x="124.2" y="153">10k</text>
<text x="39.1" y="158">PCA9535PW,118</text>
</g>
<g font-size="2.3">
<text x="32.8" y="24.9">1</text>
<text x="62" y="24.9">16</text>
<text x="101.3" y="24.9">1</text>
<text x="130.6" y="24.9">16</text>
<text x="169.9" y="26.2">1</text>
<text x="199.1" y="26.2">16</text>
<text x="236" y="26.2">1</text>
<text x="265.2" y="26.2">16</text>
<text x="32.8" y="32.5">2</text>
<text x="32.8" y="35.1">3</text>
<text x="62" y="35.1">14</text>
<text x="62" y="32.5">15</text>
<text x="101.3" y="32.5">2</text>
<text x="101.3" y="35.1">3</text>
<text x="130.6" y="35.1">14</text>
<text x="130.6" y="32.5">15</text>
<text x="169.9" y="33.8">2</text>
<text x="199.1" y="33.8">15</text>
<text x="236" y="33.8">2</text>
<text x="265.2" y="33.8">15</text>
<text x="169.9" y="36.3">3</text>
<text x="199.1" y="36.3">14</text>
<text x="236" y="36.3">3</text>
<text x="265.2" y="36.3">14</text>
<text x="32.8" y="42.7">4</text>
<text x="32.8" y="45.2">5</text>
<text x="62" y="45.2">12</text>
<text x="62" y="42.7">13</text>
<text x="101.3" y="42.7">4</text>
<text x="101.3" y="45.2">5</text>
<text x="130.6" y="45.2">12</text>
<text x="130.6" y="42.7">13</text>
<text x="169.9" y="44">4</text>
<text x="169.9" y="46.5">5</text>
<text x="199.1" y="46.5">12</text>
<text x="199.1" y="44">13</text>
<text x="236" y="44">4</text>
<text x="236" y="46.5">5</text>
<text x="265.2" y="46.5">12</text>
<text x="265.2" y="44">13</text>
<text x="32.8" y="52.9">6</text>
<text x="62" y="52.9">11</text>
<text x="101.3" y="52.9">6</text>
<text x="130.6" y="52.9">11</text>
<text x="32.8" y="55.4">7</text>
<text x="62" y="55.4">10</text>
<text x="101.3" y="55.4">7</text>
<text x="130.6" y="55.4">10</text>
<text x="169.9" y="54.1">6</text>
<text x="169.9" y="56.7">7</text>
<text x="199.1" y="56.7">10</text>
<text x="199.1" y="54.1">11</text>
<text x="236" y="54.1">6</text>
<text x="236" y="56.7">7</text>
<text x="265.2" y="56.7">10</text>
<text x="265.2" y="54.1">11</text>
<text x="32.8" y="63">8</text>
<text x="62" y="63">9</text>
<text x="101.3" y="63">8</text>
<text x="130.6" y="63">9</text>
<text x="169.9" y="64.3">8</text>
<text x="199.1" y="64.3">9</text>
<text x="236" y="64.3">8</text>
<text x="265.2" y="64.3">9</text>
<text x="188.8" y="117.6">1</text>
<text x="191.2" y="118.9">1</text>
<text x="221.9" y="118.9">1</text>
<text x="258.7" y="118.9">1</text>
<text x="270.4" y="118.9">2</text>
<text x="37.7" y="125.2">1</text>
<text x="59.6" y="125.2">24</text>
<text x="188.8" y="120.2">2</text>
<text x="188.8" y="122.7">3</text>
<text x="188.8" y="125.2">4</text>
<text x="191.2" y="121.4">2</text>
<text x="191.2" y="124">3</text>
<text x="221.9" y="121.4">2</text>
<text x="221.9" y="124">3</text>
<text x="224.2" y="120.2">1</text>
<text x="224.2" y="122.7">2</text>
<text x="224.2" y="125.2">3</text>
<text x="258.7" y="121.4">3</text>
<text x="258.7" y="124">5</text>
<text x="261" y="120.2">1</text>
<text x="261" y="122.7">3</text>
<text x="261" y="125.2">5</text>
<text x="268" y="125.2">6</text>
<text x="268" y="122.7">4</text>
<text x="268" y="120.2">2</text>
<text x="270.4" y="124">6</text>
<text x="270.4" y="121.4">4</text>
<text x="37.7" y="127.8">2</text>
<text x="37.7" y="130.3">3</text>
<text x="40.1" y="126.5">INT#</text>
<text x="40.1" y="129.1">A1</text>
<text x="40.1" y="131.6">A2</text>
<text x="53.6" y="126.5">VDD</text>
<text x="53.7" y="129.1">SDA</text>
<text x="54" y="131.6">SCL</text>
<text x="59.6" y="130.3">22</text>
<text x="59.6" y="127.8">23</text>
<text x="95" y="127.8">1</text>
<text x="95" y="130.3">2</text>
<text x="109" y="130.3">5</text>
<text x="109" y="127.8">6</text>
<text x="188.8" y="127.8">5</text>
<text x="188.8" y="130.3">6</text>
<text x="191.2" y="126.5">4</text>
<text x="191.2" y="129.1">5</text>
<text x="191.2" y="131.6">6</text>
<text x="221.9" y="126.5">4</text>
<text x="221.9" y="129.1">5</text>
<text x="221.9" y="131.6">6</text>
<text x="224.2" y="127.8">4</text>
<text x="224.2" y="130.3">5</text>
<text x="258.7" y="126.5">7</text>
<text x="258.7" y="129.1">9</text>
<text x="261" y="127.8">7</text>
<text x="261" y="130.3">9</text>
<text x="266.7" y="130.3">10</text>
<text x="268" y="127.8">8</text>
<text x="270.4" y="131.6">12</text>
<text x="270.4" y="129.1">10</text>
<text x="270.4" y="126.5">8</text>
<text x="37.7" y="132.9">4</text>
<text x="37.7" y="135.4">5</text>
<text x="37.7" y="137.9">6</text>
<text x="40.1" y="134.1">IO0_0</text>
<text x="40.1" y="136.7">IO0_1</text>
<text x="52.2" y="136.7">IO1_7</text>
<text x="55.7" y="134.1">A0</text>
<text x="59.6" y="137.9">19</text>
<text x="59.6" y="135.4">20</text>
<text x="59.6" y="132.9">21</text>
<text x="95" y="132.9">3</text>
<text x="109" y="132.9">4</text>
<text x="188.8" y="132.9">7</text>
<text x="188.8" y="135.4">8</text>
<text x="188.8" y="137.9">9</text>
<text x="191.2" y="134.1">7</text>
<text x="191.2" y="136.7">8</text>
<text x="221.9" y="134.1">7</text>
<text x="221.9" y="136.7">8</text>
<text x="224.2" y="132.9">6</text>
<text x="224.2" y="135.4">7</text>
<text x="224.2" y="137.9">8</text>
<text x="257.4" y="134.1">13</text>
<text x="257.4" y="136.7">15</text>
<text x="261" y="132.9">11</text>
<text x="261" y="135.4">13</text>
<text x="261" y="137.9">15</text>
<text x="266.7" y="137.9">16</text>
<text x="266.7" y="135.4">14</text>
<text x="266.7" y="132.9">12</text>
<text x="270.4" y="136.7">16</text>
<text x="270.4" y="134.1">14</text>
<text x="37.7" y="140.5">7</text>
<text x="37.7" y="143">8</text>
<text x="40.1" y="139.2">IO0_2</text>
<text x="40.1" y="141.8">IO0_3</text>
<text x="52.2" y="141.8">IO1_5</text>
<text x="52.2" y="139.2">IO1_6</text>
<text x="59.6" y="143">17</text>
<text x="59.6" y="140.5">18</text>
<text x="187.6" y="140.5">10</text>
<text x="191.2" y="139.2">9</text>
<text x="191.2" y="141.8">10</text>
<text x="220.6" y="141.8">10</text>
<text x="221.9" y="139.2">9</text>
<text x="224.2" y="140.5">9</text>
<text x="224.2" y="143">10</text>
<text x="257.4" y="139.2">17</text>
<text x="257.4" y="141.8">19</text>
<text x="261" y="140.5">17</text>
<text x="261" y="143">19</text>
<text x="266.7" y="143">20</text>
<text x="266.7" y="140.5">18</text>
<text x="270.4" y="141.8">20</text>
<text x="270.4" y="139.2">18</text>
<text x="36.4" y="148.1">10</text>
<text x="37.7" y="145.6">9</text>
<text x="40.1" y="144.3">IO0_4</text>
<text x="40.1" y="146.8">IO0_5</text>
<text x="40.1" y="149.4">IO0_6</text>
<text x="52.2" y="149.4">IO1_2</text>
<text x="52.2" y="146.8">IO1_3</text>
<text x="52.2" y="144.3">IO1_4</text>
<text x="59.6" y="148.1">15</text>
<text x="59.6" y="145.6">16</text>
<text x="36.4" y="150.6">11</text>
<text x="36.4" y="153.2">12</text>
<text x="40.1" y="151.9">IO0_7</text>
<text x="40.1" y="154.5">VSS</text>
<text x="52.2" y="154.5">IO1_0</text>
<text x="52.2" y="151.9">IO1_1</text>
<text x="59.6" y="153.2">13</text>
<text x="59.6" y="150.6">14</text>
</g>
<g font-size="2.3" fill="#999">
<text x="161" y="159.3">S1</text>
<text x="175" y="159.3">S2</text>
<text x="161" y="168.2">S3</text>
<text x="175" y="168.2">S4</text>
</g>
<g font-size="1.6" fill="#000080">
<text x="72.1" y="116.3">C1</text>
<text x="190.2" y="115">CN1</text>
<text x="223.3" y="116.3">CN2</text>
</g>
</svg>
